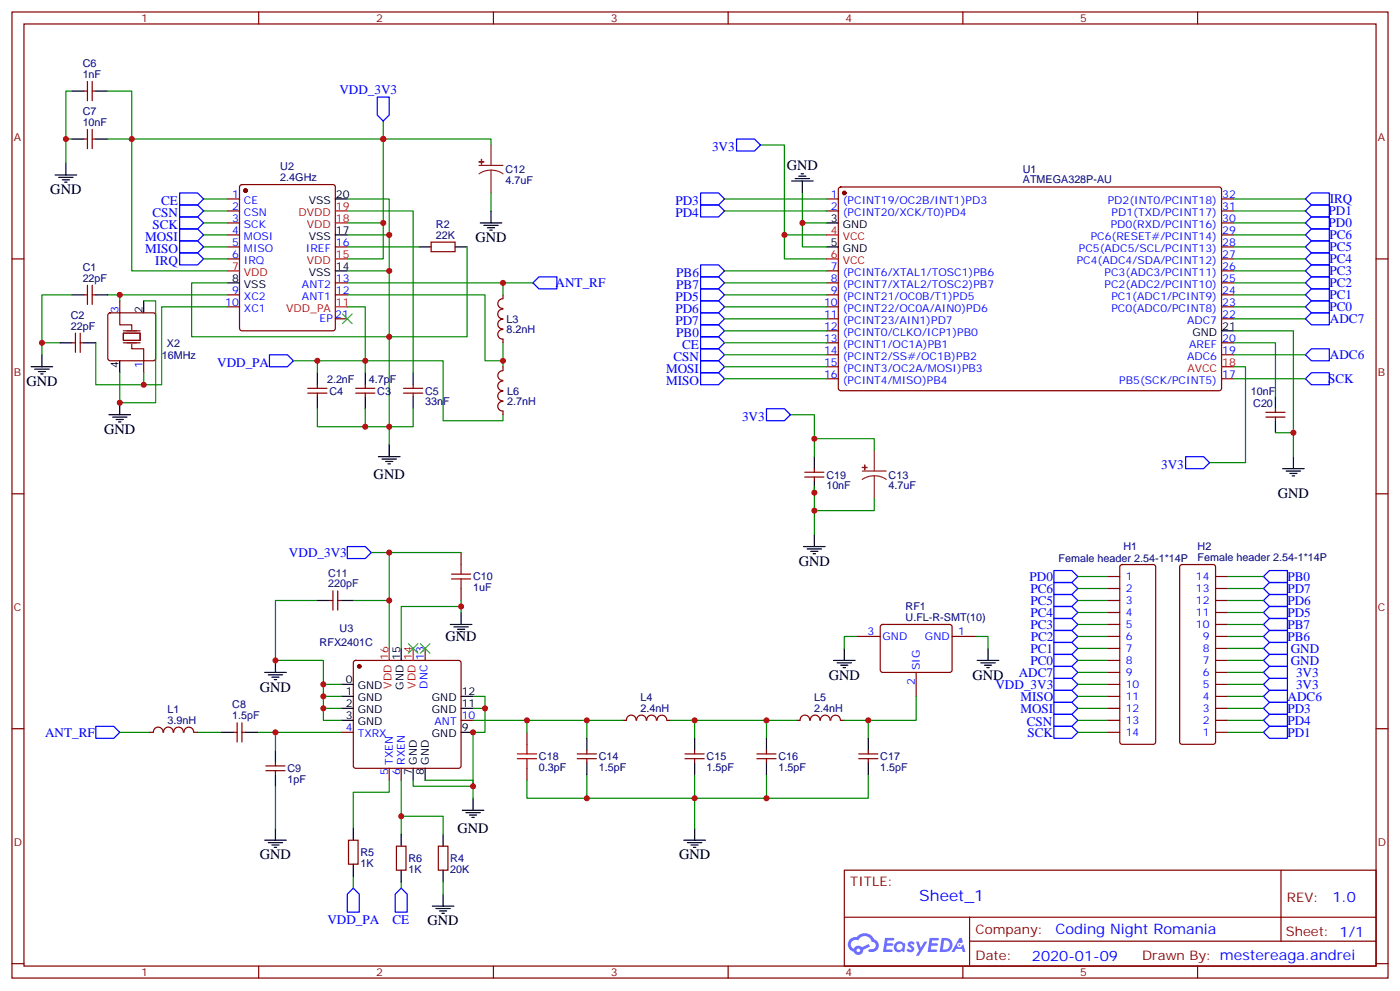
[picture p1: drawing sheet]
<svg xmlns="http://www.w3.org/2000/svg" width="412mm" height="292mm" viewBox="0 0 412 292" stroke-linecap="round" stroke-linejoin="round" font-family="sans-serif">
<g fill="none" stroke="#870000" stroke-width=".35">
<path d="M3.5 3.5h405.4v284.4h-405.4zM7.1 7.1h398.2v277.2h-398.2zM76.2 3.5v3.6M145.3 3.5v3.6M214.5 3.5v3.6M283.6 3.5v3.6M352.8 3.5v3.6M3.5 76.2h3.6M405.3 76.2h3.6M3.5 145.3h3.6M405.3 145.3h3.6M3.5 214.5h3.6"/>
<path d="M405.3 214.5h3.6M248.7 256.1h156.6v28.2h-156.6zM377.3 256.1v20.9M248.7 270h156.5M285.6 277h119.6M285.6 270v14.1M3.5 283.6h3.6M76.2 284.3v3.6M145.3 284.3v3.6M214.5 284.3v3.6M283.6 284.3v3.6M352.8 284.3v3.6"/>
<path d="M405.3 283.6h3.6"/>
</g>
<g fill="#5487ff">
<path d="M267.7 277.3a1.22 1.22 0 0 1 1.7 .3l-.4 .5a.47 .47 0 0 0-.3-.4 .47 .47 0 0 0-.5 .2l.1 .3a1.14 1.14 0 0 1 .8 1.7 1.14 1.14 0 0 1-1.9 0l-.2-.2 .5-.5 .7 .4a.29 .29 0 0 0 .3-.3 .29 .29 0 0 0-.2-.3 1.04 1.04 0 0 1-.6-1.7z"/>
<path d="M260.7 276h2.4l.3 .2-.2 .5-1.8 .1-.1 .8h1.5l.3 .4-.3 .4h-1.6l-.2 1.1h1.7l.2 .3-.2 .3-2.6 .1z"/>
<path d="M273.8 276h2.4l.3 .2-.1 .5-1.8 .1-.2 .8h1.6l.3 .4-.4 .4h-1.6l-.1 1.1h1.7l.2 .3-.2 .3-2.6 .1z"/>
<path d="M282.6 276.1h.7l.3 1.2-.6 .3a.69 .69 0 0 0-1 .3 .69 .69 0 0 0 .4 1 .69 .69 0 0 0 .9-.7l.5-.2 .6 2.2h-.8l-.2-.9h-1.8l-.5 .9h-.8z"/>
<path d="M269.8 277.1h.8l.6 1.8 1.1-1.8h.9l-2.6 4.2h-.8l.9-1.5z"/>
<path d="M277.4 276.1l-.6 4.1h1.3a2.11 2.11 0 0 0 2.5-2.1 2.11 2.11 0 0 0-2.5-2zM278.1 276.8a1.39 1.39 0 0 1 1.7 1.4 1.39 1.39 0 0 1-1.8 1.3h-.3z"/>
<path d="M263.7 277.7a1.54 1.54 0 0 0-.1 2.1 1.54 1.54 0 0 0 2.2 .2l.6 .2 .3-2.3-.2-.2-.4-.1a1.49 1.49 0 0 0-2.4 .1zM264 278.7a.94 .94 0 0 1 1.8 0 .94 .94 0 0 1-1.8 0z"/>
<path d="M250.4 276.4a2.18 2.18 0 0 0 1.1 3.7 1.44 1.44 0 0 0 1.6 1 1.44 1.44 0 0 0 1.2-1.5l2-1-.5-.8-1.9 1a1.47 1.47 0 0 0-2.4 .4 1.39 1.39 0 0 1-.7-1.9 1.39 1.39 0 0 1 2-.5 2.12 2.12 0 0 1 2.2-1.3 2.12 2.12 0 0 1 1.9 1.7 1.14 1.14 0 0 1 1.1 1.4 1.14 1.14 0 0 1-1.7 .8 .43 .43 0 0 0-.5 .3 .43 .43 0 0 0 .4 .5 1.98 1.98 0 0 0 2.5-1.2 1.98 1.98 0 0 0-1.2-2.5 3.1 3.1 0 0 0-5.3-.7l-.9 .1zM252.3 279.7a.55 .55 0 0 1 1.1 0 .55 .55 0 0 1-1.1 0z"/>
<circle cx="282.6" cy="278.1" r=".26"/>
</g>
<g fill="none" stroke="#870000" stroke-width=".35">
<path d="M24.7 26.8h1.1M25.8 24v5.6M25.8 38.1v5.6M27.2 24v5.6M27.2 38.1v5.6M27.2 26.8h1M24.7 40.9h1.1M27.2 40.9h1M67 58.6h3.6M70.8 54.5l.5-.2h26.8l.6 .5 .1 41.9-.5 .6-27 .1-.7-.5v-41.9zM243.4 58.6h3.5M247.2 55.2l.4-.2 111.8 .1 .4 .6v58.9l-.7 .4-111.7-.1-.5-.6v-58.6z"/>
<path d="M359.8 58.6h3.6M67 62.1h3.6M67 76.2h3.6M67 72.7h3.6M67 69.1h3.6M67 65.6h3.6M98.8 72.7h3.5M127 71.3h7.1v2.8h-7.1zM243.4 62.1h3.5M243.4 79.7h3.5M359.8 62.1h3.6M359.8 79.7h3.6"/>
<path d="M359.8 76.2h3.6M359.8 72.7h3.6M359.8 69.1h3.6M359.8 65.6h3.6M22.2 98.1v5.6M23.6 98.1v5.6M24.7 86.8h1.1M25.8 84v5.6M27.2 86.8h1M27.2 84v5.6M32 92.3l.5-.2h12.7l.5 .2 .2 .5v12.7l-.3 .5-.4 .2h-12.7l-.5-.2-.3-.5v-12.7zM35.3 88.5v3.6"/>
<path d="M67 86.8h3.6M67 90.3h3.6M98.8 83.3h3.5M98.8 86.8h3.5M98.8 93.8h3.5M148.1 94a1.41 1.41 0 0 0-1.5 1.4 1.41 1.41 0 0 0 1.5 1.4M148.1 91a1.41 1.41 0 0 0-1.5 1.4 1.41 1.41 0 0 0 1.5 1.4M148.1 97a1.41 1.41 0 0 0-1.5 1.4 1.41 1.41 0 0 0 1.5 1.4M148.1 88a1.41 1.41 0 0 0-1.5 1.4 1.41 1.41 0 0 0 1.5 1.4M148.2 86.8v1M148.2 99.8v1.1M243.4 83.3h3.5"/>
<path d="M243.4 86.8h3.5M243.4 90.3h3.5M243.4 93.8h3.5M243.4 97.4h3.5M359.8 83.3h3.6M359.8 86.8h3.6M359.8 90.3h3.6M359.8 93.8h3.6M21.2 100.9h1M23.6 100.9h1.1M42.3 106.2v3.5M90.7 115.7h5.6"/>
<path d="M90.7 114.3h5.6M93.5 113.2v1.1M93.5 115.7v1.1M104.8 115.7h5.6M104.8 114.3h5.6M107.6 113.2v1.1M107.6 115.7v1.1M118.9 115.7h5.6M118.9 114.3h5.6M121.7 113.2v1.1M121.7 115.7v1.1M148.1 115.2a1.41 1.41 0 0 0-1.5 1.4 1.41 1.41 0 0 0 1.5 1.4"/>
<path d="M148.1 112.2a1.41 1.41 0 0 0-1.5 1.4 1.41 1.41 0 0 0 1.5 1.4M148.1 118.2a1.41 1.41 0 0 0-1.5 1.4 1.41 1.41 0 0 0 1.5 1.4l.1 1.1M148.1 109.1a1.41 1.41 0 0 0-1.5 1.4 1.41 1.41 0 0 0 1.5 1.4M148.2 107.9v1.1M243.4 100.9h3.5M243.4 104.4h3.5M243.4 107.9h3.5M243.4 111.5h3.5M359.8 100.9h3.6M359.8 104.4h3.6M359.8 111.5h3.6M237.1 139h5.6"/>
<path d="M239.9 137.9v1.1M372.9 122.8h5.6M372.9 121.4h5.6M375.7 120.3v1.1M375.7 122.8v1M237.1 140.4h5.6M239.9 140.4v1.1M97 176.7h1.1M98.1 173.9v5.7M99.5 173.9v5.7M99.5 176.7h1M135.8 162.6v3.6"/>
<path d="M135.8 173.2v3.5M326.3 176.7h3.5M326.3 169.7h3.5M326.3 173.2h3.5M330.1 166.4l.5-.2h9.1l.5 .2 .2 .5v51.5l-.2 .5-.5 .2h-9.1l-.5-.3-.3-.4v-51.5zM347.7 166.4l.5-.2h9.2l.5 .2 .2 .5v51.5l-.3 .5-.4 .2h-9.2l-.5-.3-.2-.4v-51.5zM358.1 176.7h3.5M358.1 169.7h3.5M358.1 173.2h3.5M104.3 194.6l.5-.2h30.3l.5 .2 .2 .5v30.3l-.2 .5-.5 .2h-30.3l-.5-.2-.2-.5v-30.3zM125.2 190.9v3.5M252.2 187.3h7.1"/>
<path d="M259.5 184l.5-.2 20 .1 .5 .6-.1 13-.6 .4-20.1-.1-.4-.6v-12.7zM269.9 197.9v7.1M280.5 187.3h7M326.3 187.3h3.5M326.3 180.3h3.5M326.3 183.8h3.5M326.3 190.9h3.5M326.3 194.4h3.5M326.3 197.9h3.5M358.1 187.3h3.5M358.1 180.3h3.5M358.1 183.8h3.5"/>
<path d="M358.1 190.9h3.5M358.1 194.4h3.5M358.1 197.9h3.5M44.1 215.5h1.1M45.2 215.5a1.41 1.41 0 0 1 1.4-1.5 1.41 1.41 0 0 1 1.4 1.5M48.2 215.5a1.41 1.41 0 0 1 1.4-1.5 1.41 1.41 0 0 1 1.4 1.5M51.2 215.5a1.41 1.41 0 0 1 1.4-1.5 1.41 1.41 0 0 1 1.4 1.5M54.2 215.5a1.41 1.41 0 0 1 1.4-1.5 1.41 1.41 0 0 1 1.4 1.5M57.1 215.5h1.1M68.8 215.5h1M69.8 212.7v5.7M71.3 215.5h1"/>
<path d="M71.3 212.7v5.7M100.5 215.5h3.6M135.8 212h3.5M155.2 215.5v3.6M183.4 212h1.1M184.5 212a1.41 1.41 0 0 1 1.5-1.5 1.41 1.41 0 0 1 1.4 1.5M187.5 212a1.41 1.41 0 0 1 1.4-1.5 1.41 1.41 0 0 1 1.4 1.5M190.5 212a1.41 1.41 0 0 1 1.4-1.5 1.41 1.41 0 0 1 1.4 1.5M193.6 212a1.41 1.41 0 0 1 1.4-1.5 1.41 1.41 0 0 1 1.4 1.5M196.5 212h1.1M234.6 212h1.1M235.7 212a1.41 1.41 0 0 1 1.4-1.5 1.41 1.41 0 0 1 1.4 1.5"/>
<path d="M238.7 212a1.41 1.41 0 0 1 1.4-1.5 1.41 1.41 0 0 1 1.4 1.5M241.7 212a1.41 1.41 0 0 1 1.4-1.5 1.41 1.41 0 0 1 1.4 1.5M244.7 212a1.41 1.41 0 0 1 1.4-1.5 1.41 1.41 0 0 1 1.4 1.5M247.6 212h1.1M326.3 215.5h3.5M326.3 212h3.5M326.3 201.4h3.5M326.3 205h3.5M326.3 208.5h3.5M358.1 215.5h3.5M358.1 212h3.5M358.1 201.4h3.5"/>
<path d="M358.1 205h3.5M358.1 208.5h3.5M78.3 226.8h5.7M78.3 225.4h5.7M81.1 224.4v1M81.1 226.8v1.1M114.7 226.1v3.6M118.2 226.1v3.6M155.2 226.1v3.6M170 223.3h5.7M170 221.9h5.7M172.9 220.8v1.1"/>
<path d="M172.9 223.3v1.1M201.8 223.3h5.6M201.8 221.9h5.6M204.6 220.8v1.1M204.6 223.3v1.1M223 223.3h5.6M223 221.9h5.6M225.8 220.8v1.1M225.8 223.3v1.1M252.9 223.3h5.7M252.9 221.9h5.7M255.8 220.8v1.1"/>
<path d="M255.8 223.3v1.1M102.7 247.3h2.8v7.1h-2.8zM116.8 249.1h2.8v7h-2.8zM129.1 249.1h2.8v7h-2.8z"/>
</g>
<g fill="#870000" stroke="#870000" stroke-width=".35">
<circle cx="248.7" cy="56.8" r=".53"/>
<circle cx="72.3" cy="56.1" r=".53"/>
<circle cx="105.8" cy="196.1" r=".53"/>
</g>
<g fill="none" stroke="#000" stroke-width=".35">
<path d="M21.2 26.8h3.5M28.2 26.8h3.5M16.2 51.5h6.4M17.3 52.2h4.2M18.3 52.9h2.2M19 53.6h.8M19.4 48v3.5M21.2 40.9h3.5M28.2 40.9h3.5M98.8 58.6h3.5M233.2 53.3h6.3M234.2 52.6h4.3"/>
<path d="M235.3 51.9h2.1M236 51.2h.7M236.4 53.3v3.5M98.8 79.7h3.5M98.8 69.1h3.5M123.5 72.7h3.5M134.1 72.7h3.5M141.5 65.6h6.3M142.5 66.3h4.3M143.6 67h2.1M144.3 67.7h.7M144.6 62.1v3.5"/>
<path d="M243.4 65.6h3.5M243.4 72.7h3.5M21.2 86.8h3.5M28.2 86.8h3.5M42.3 88.5v3.6M67 83.3h3.6M359.8 97.4h3.6M9.2 107.9h6.3M10.2 108.7h4.3M11.3 109.4h2.1M12 110.1h.7M12.3 104.4v3.5"/>
<path d="M17.6 100.9h3.6M24.7 100.9h3.5M35.3 106.2v3.5M35.3 118.5v3.6M93.5 109.7v3.5M93.5 116.8v3.5M107.6 109.7v3.5M107.6 116.8v3.5M121.7 109.7v3.5M121.7 116.8v3.5M375.7 116.8v3.5M32.1 122.1h6.4"/>
<path d="M33.2 122.8h4.2M34.2 123.5h2.1M34.9 124.2h.7M111.5 134.4h6.3M112.5 135.1h4.3M113.6 135.8h2.1M114.3 136.5h.7M114.7 130.9v3.5M239.9 134.4v3.5M375.7 123.8v3.6M377.8 137.9h6.4M378.9 138.6h4.2"/>
<path d="M379.9 139.3h2.2M381 134.4v3.5M239.9 141.5v3.5M239.9 157.3v3.6M380.6 140.1h.8M93.5 176.7h3.5M100.5 176.7h3.6M236.7 160.9h6.4M237.8 161.6h4.2M238.8 162.3h2.1M239.5 163h.7M78 197.9h6.3"/>
<path d="M79 198.6h4.3M80.1 199.3h2.1M81.1 194.4v3.5M118.2 190.9v3.5M132.6 183.8h6.4M133.7 184.5h4.2M134.8 185.2h2.1M135.5 185.9h.7M135.8 180.3v3.5M245.5 194.4h6.4M246.6 195.1h4.2M247.6 195.8h2.2"/>
<path d="M248.4 196.5h.7M248.7 190.9v3.5M287.9 194.4h6.3M288.9 195.1h4.3M290 195.8h2.1M290.7 196.5h.7M291 190.9v3.5M65.3 215.5h3.5M72.3 215.5h3.5M80.8 200h.7M100.5 205h3.6M100.5 208.5h3.6"/>
<path d="M100.5 212h3.6M100.5 201.4h3.6M135.8 205h3.5M135.8 208.5h3.5M135.8 215.5h3.5M172.9 217.3v3.5M204.6 217.3v3.5M225.8 217.3v3.5M255.8 217.3v3.5M81.1 220.8v3.6M81.1 227.9v3.5M121.7 226.1v3.6"/>
<path d="M125.2 226.1v3.6M136.2 238.5h6.3M137.2 239.2h4.3M138.3 239.9h2.1M139.3 234.9v3.6M172.9 224.4v3.5M204.6 224.4v3.5M225.8 224.4v3.5M255.8 224.4v3.5M78 247.3h6.3M79 248h4.3M80.1 248.7h2.1"/>
<path d="M80.8 249.4h.7M81.1 243.8v3.5M104.1 243.8v3.5M104.1 254.4v3.5M118.2 245.5v3.6M118.2 256.1v3.5M130.5 245.5v3.6M130.5 256.1v3.5M139 240.6h.7M201.4 247.3h6.4M202.5 248h4.2M203.6 248.7h2.1"/>
<path d="M204.3 249.4h.7M204.6 243.8v3.5M127.4 266.7h6.3M128.4 267.4h4.2M129.5 268.1h2.1M130.2 268.8h.7M130.5 263.2v3.5"/>
</g>
<path d="M67 79.7h3.6M98.8 76.2h3.5M98.8 65.6h3.5M98.8 62.1h3.5M243.4 69.1h3.5M243.4 76.2h3.5M98.8 90.3h3.5M359.8 107.9h3.6M114.7 190.9v3.5M121.7 190.9v3.5" fill="none" stroke="#f00" stroke-width=".35"/>
<g fill="none" stroke="#008700" stroke-width=".35">
<path d="M21.2 26.8h-1.8v14.1h1.8M31.7 26.8h7.1v14.1h-7.1M112.9 35.6v30h-10.6M19.4 40.9v7.1M60 58.6h7M102.3 58.6h12.4v10.5M144.6 42.7v-1.8h-105.8v38.8h28.2M144.6 56.8v5.3M213.4 58.6h30M224 42.7h7.1v26.4h12.3M236.4 56.8v8.8M363.4 58.6h21.1"/>
<path d="M60 72.7h7M60 62.1h7M60 65.6h7M60 69.1h7M60 76.2h7M102.3 69.1h12.4v61.8M102.3 62.1h19.4v47.6M102.3 72.7h21.2M102.3 79.7h12.4M112.9 65.6v10.6h-10.6M137.6 72.7v26.4h-81.2v-15.8h10.6M213.4 79.7h30"/>
<path d="M213.4 62.1h30M231.1 69.1v7.1h12.3M243.4 65.6h-7v7.1h7M363.4 72.7h21.1M363.4 79.7h21.1M363.4 62.1h21.1M363.4 65.6h21.1M363.4 69.1h21.1M363.4 76.2h21.1M21.2 86.8h-8.9v17.6M31.7 86.8h35.3M35.3 86.8v1.7"/>
<path d="M42.3 88.5h3.6v30h-10.6v-8.8M67 90.3h-19.4v22.9h-19.4v-12.3M102.3 90.3h5.3v15.9h-21.2M102.3 83.3h45.9v3.5M102.3 86.8h40.6v19.4h5.3v-5.3M148.2 83.3h8.8M213.4 83.3h30M213.4 86.8h30M213.4 90.3h30M213.4 93.8h30M213.4 97.4h30M363.4 97.4h17.6v37"/>
<path d="M363.4 83.3h21.1M363.4 86.8h21.1M363.4 90.3h21.1M363.4 93.8h21.1M12.3 100.9h5.3M42.3 109.7v3.5M93.5 106.2v3.5M107.6 109.7v-3.5h22.9v17.6h17.7v-1.7M148.2 106.2v1.7M213.4 100.9h30M213.4 104.4h30M213.4 107.9h30"/>
<path d="M213.4 111.5h30M363.4 100.9h12.3v15.9M363.4 107.9h3.5v28.3h-10.6M363.4 104.4h21.1M363.4 111.5h21.1M93.5 120.3v5.3h28.2v-5.3M107.6 120.3v5.3M232.8 122.1h7.1v12.3M239.9 129.1h17.6v3.5M375.7 127.4h5.3M239.9 143.2v7.1h17.6v-3.5M239.9 150.3v7"/>
<path d="M93.5 176.7h-12.4v17.7h14.1v7M104.1 176.7h10.6M109.4 162.6h5.3v28.3M114.7 162.6h21.1M135.8 176.7v1.8M317.5 176.7h8.8M317.5 173.2h8.8M317.5 169.7h8.8M361.6 176.7h10.6M361.6 173.2h10.6M361.6 169.7h10.6M135.8 180.3v-1.8h-17.6v12.4"/>
<path d="M252.2 187.3h-3.5v3.6M287.5 187.3h3.5v3.6M317.5 197.9h8.8M317.5 194.4h8.8M317.5 190.9h8.8M317.5 187.3h8.8M317.5 183.8h8.8M317.5 180.3h8.8M361.6 197.9h10.6M361.6 194.4h10.6M361.6 190.9h10.6M361.6 187.3h10.6"/>
<path d="M361.6 183.8h10.6M361.6 180.3h10.6M35.3 215.5h8.8M58.2 215.5h7.1M75.8 215.5h5.3M100.5 215.5h-19.4v5.3M100.5 208.5h-5.3v3.5h5.3M100.5 205h-5.3v3.5M100.5 201.4h-5.3v3.6M139.3 205h3.6v3.5h-3.6M139.3 212h15.9v3.5M142.9 208.5v7h-3.6v19.4"/>
<path d="M155.2 212h17.7v5.3M172.9 212h10.5M197.6 212h7v5.3M204.6 212h30M225.8 212v5.3M248.7 212h7.1v5.3M269.9 205v7h-14.1M317.5 215.5h8.8M317.5 212h8.8M317.5 208.5h8.8M317.5 205h8.8M317.5 201.4h8.8"/>
<path d="M361.6 215.5h10.6M361.6 212h10.6M361.6 208.5h10.6M361.6 205h10.6M361.6 201.4h10.6M81.1 231.4v12.4M114.7 229.7v3.5h-10.6v10.6M118.2 229.7v15.8M121.7 229.7v1.7h17.6v-1.7h-14.1M172.9 227.9v7h-17.7v-5.2M204.6 227.9v7h-31.7M225.8 227.9v7h-21.2v8.9"/>
<path d="M255.8 227.9v7h-30M104.1 257.9v3.5M118.2 240.2h12.3v5.3M118.2 259.6v1.8M130.5 259.6v3.6"/>
</g>
<g fill="none" stroke="#00f" stroke-width=".35">
<path d="M111.1 28.6h3.6v5.3l-1.8 1.7-1.8-1.7zM52.9 56.8h5.3l1.8 1.8-1.8 1.7h-5.3zM206.4 56.8h5.3l1.7 1.8-1.7 1.7h-5.3zM217 40.9h5.2l1.8 1.8-1.8 1.7h-5.2zM384.5 58.6l1.8-1.8h5.3v3.5h-5.3zM52.9 60.3h5.3l1.8 1.8-1.8 1.8h-5.3zM52.9 63.9h5.3l1.8 1.7-1.8 1.8h-5.3zM52.9 67.4h5.3l1.8 1.7-1.8 1.8h-5.3zM52.9 70.9h5.3l1.8 1.8-1.8 1.7h-5.3zM52.9 74.4h5.3l1.8 1.8-1.8 1.8h-5.3zM206.4 78h5.3l1.7 1.7-1.7 1.8h-5.3zM206.4 60.3h5.3l1.7 1.8-1.7 1.8h-5.3z"/>
<path d="M384.5 79.7l1.8-1.7h5.3v3.5h-5.3zM384.5 76.2l1.8-1.8h5.3v3.6h-5.3zM384.5 72.7l1.8-1.8h5.3v3.5h-5.3zM384.5 69.1l1.8-1.7h5.3v3.5h-5.3zM384.5 65.6l1.8-1.7h5.3v3.5h-5.3zM384.5 62.1l1.8-1.8h5.3v3.6h-5.3zM157 83.3l1.7-1.8h5.3v3.5h-5.3zM206.4 81.5h5.3l1.7 1.8-1.7 1.7h-5.3zM206.4 85h5.3l1.7 1.8-1.7 1.7h-5.3zM206.4 88.5h5.3l1.7 1.8-1.7 1.8h-5.3zM206.4 92.1h5.3l1.7 1.7-1.7 1.8h-5.3zM206.4 95.6h5.3l1.7 1.8-1.7 1.7h-5.3z"/>
<path d="M206.4 99.1h5.3l1.7 1.8-1.7 1.8h-5.3zM384.5 86.8l1.8-1.8h5.3v3.5h-5.3zM384.5 83.3l1.8-1.8h5.3v3.5h-5.3zM384.5 90.3l1.8-1.8h5.3v3.6h-5.3zM384.5 93.8l1.8-1.7h5.3v3.5h-5.3zM79.4 104.4h5.3l1.7 1.8-1.7 1.7h-5.3zM206.4 102.7h5.3l1.7 1.7-1.7 1.8h-5.3zM206.4 106.2h5.3l1.7 1.7-1.7 1.8h-5.3zM206.4 109.7h5.3l1.7 1.8-1.7 1.7h-5.3zM384.5 104.4l1.8-1.7h5.3v3.5h-5.3zM384.5 111.5l1.8-1.8h5.3v3.5h-5.3zM225.8 120.3h5.3l1.7 1.8-1.7 1.7h-5.3z"/>
<path d="M349.2 134.4h5.3l1.8 1.8-1.8 1.7h-5.3zM102.3 160.9h5.3l1.8 1.7-1.8 1.8h-5.3zM310.4 178.5h5.3l1.8 1.8-1.8 1.7h-5.3zM310.4 175h5.3l1.8 1.7-1.8 1.8h-5.3zM310.4 171.4h5.3l1.8 1.8-1.8 1.8h-5.3zM310.4 167.9h5.3l1.8 1.8-1.8 1.7h-5.3zM372.2 169.7l1.7-1.8h5.3v3.5h-5.3zM372.2 173.2l1.7-1.8h5.3v3.6h-5.3zM373.9 175h5.3v3.5h-5.3l-1.7-1.8zM310.4 196.1h5.3l1.8 1.8-1.8 1.8h-5.3zM310.4 192.6h5.3l1.8 1.8-1.8 1.7h-5.3zM310.4 189.1h5.3l1.8 1.8-1.8 1.7h-5.3z"/>
<path d="M310.4 182h5.3l1.8 1.8-1.8 1.8h-5.3zM310.4 185.6h5.3l1.8 1.7-1.8 1.8h-5.3zM310.4 199.7h5.3l1.8 1.7-1.8 1.8h-5.3zM372.2 180.3l1.7-1.8h5.3v3.5h-5.3zM372.2 183.8l1.7-1.8h5.3v3.6h-5.3zM372.2 187.3l1.7-1.7h5.3v3.5h-5.3zM372.2 190.9l1.7-1.8h5.3v3.5h-5.3zM373.9 196.1h5.3v3.6h-5.3l-1.7-1.8zM373.9 192.6h5.3v3.5h-5.3l-1.7-1.7zM28.2 213.8h5.3l1.8 1.7-1.8 1.8h-5.3zM310.4 213.8h5.3l1.8 1.7-1.8 1.8h-5.3zM310.4 206.7h5.3l1.8 1.8-1.8 1.8h-5.3z"/>
<path d="M310.4 203.2h5.3l1.8 1.8-1.8 1.7h-5.3zM310.4 210.3h5.3l1.8 1.7-1.8 1.8h-5.3zM372.2 205l1.7-1.8h5.3v3.5h-5.3zM372.2 208.5l1.7-1.8h5.3v3.6h-5.3zM372.2 212l1.7-1.7h5.3v3.5h-5.3zM372.2 201.4l1.7-1.7h5.3v3.5h-5.3zM373.9 213.8h5.3v3.5h-5.3l-1.7-1.8zM104.1 261.4l1.7 1.8v5.3h-3.5v-5.3zM118.2 261.4l1.7 1.8v5.3h-3.5v-5.3z"/>
</g>
<path d="M100.9 92.4l2.8 2.8M103.7 92.4l-2.8 2.8M120.3 189.4l2.8 2.9M123.1 189.4l-2.8 2.9M123.8 189.4l2.8 2.9M126.6 189.4l-2.8 2.9" fill="none" stroke="#3c3" stroke-width=".35"/>
<path d="M133 170.4h5.6M133 169h5.6M135.8 166.2v2.8M135.8 170.4v2.8M155.2 219.1v2.8M152.4 221.9h5.6M152.4 223.3h5.6M155.2 223.3v2.8" fill="none" stroke="#a10000" stroke-width=".35"/>
<path d="M141.1 48.7h7.1M144.6 50.1l1.9 .2 1.7 .9M144.6 50.1l-1.8 .2-1.7 .9M144.6 42.7v6M144.6 50.1v6.7M254 138.6h7.1M257.5 132.6v6M257.5 140.1l1.9 .2 1.7 .8M257.5 140.1l-1.8 .2-1.7 .8M257.5 140.1v6.7" fill="none" stroke="#8c2424" stroke-width=".35"/>
<g fill="#8c2424" stroke="#8c2424" stroke-width=".35">
<path d="M141.1 47.6l1.4 .1z"/>
<path d="M141.8 46.9l.1 1.4z"/>
<path d="M254 137.6h1.4z"/>
<path d="M254.7 136.9v1.4z"/>
</g>
<path d="M35.3 92.1v3.5h3.5v1.4M36.3 98.1h5v2.1h-5zM36.3 97.4h5M36.3 100.9h5M38.8 101.2v1.5h3.5v3.5" fill="none" stroke="#870012" stroke-width=".35"/>
<g fill="#c00">
<circle cx="81.1" cy="215.5" r=".88"/>
<circle cx="35.3" cy="118.5" r=".88"/>
<circle cx="35.3" cy="86.8" r=".88"/>
<circle cx="255.8" cy="212" r=".88"/>
<circle cx="239.9" cy="129.1" r=".88"/>
<circle cx="231.1" cy="69.1" r=".88"/>
<circle cx="112.9" cy="40.9" r=".88"/>
<circle cx="225.8" cy="234.9" r=".88"/>
<circle cx="172.9" cy="234.9" r=".88"/>
<circle cx="204.6" cy="212" r=".88"/>
<circle cx="172.9" cy="212" r=".88"/>
<circle cx="155.2" cy="212" r=".88"/>
<circle cx="139.3" cy="215.5" r=".88"/>
<circle cx="142.9" cy="208.5" r=".88"/>
<circle cx="139.3" cy="231.4" r=".88"/>
<circle cx="81.1" cy="194.4" r=".88"/>
<circle cx="114.7" cy="162.6" r=".88"/>
<circle cx="135.8" cy="178.5" r=".88"/>
<circle cx="95.3" cy="208.5" r=".88"/>
<circle cx="148.2" cy="83.3" r=".88"/>
<circle cx="19.4" cy="40.9" r=".88"/>
<circle cx="38.8" cy="40.9" r=".88"/>
<circle cx="93.5" cy="106.2" r=".88"/>
<circle cx="12.3" cy="100.9" r=".88"/>
<circle cx="112.9" cy="65.6" r=".88"/>
<circle cx="114.7" cy="69.1" r=".88"/>
<circle cx="114.7" cy="79.7" r=".88"/>
<circle cx="114.7" cy="99.1" r=".88"/>
<circle cx="107.6" cy="106.2" r=".88"/>
<circle cx="148.2" cy="106.2" r=".88"/>
<circle cx="114.7" cy="125.6" r=".88"/>
<circle cx="107.6" cy="125.6" r=".88"/>
<circle cx="95.3" cy="205" r=".88"/>
<circle cx="95.3" cy="201.4" r=".88"/>
<circle cx="114.7" cy="176.7" r=".88"/>
<circle cx="225.8" cy="212" r=".88"/>
<circle cx="204.6" cy="234.9" r=".88"/>
<circle cx="236.4" cy="65.6" r=".88"/>
<circle cx="239.9" cy="145" r=".88"/>
<circle cx="239.9" cy="150.3" r=".88"/>
<circle cx="381" cy="127.4" r=".88"/>
<circle cx="118.2" cy="240.2" r=".88"/>
<circle cx="42.3" cy="113.2" r=".88"/>
</g>
<text font-size="4.6" fill="#00f" x="270.8" y="265.1">Sheet_1</text>
<g font-size="4.2">
<text x="231.8" y="50.1">GND</text>
<text x="14.8" y="57.1">GND</text>
<text x="140.1" y="71.3">GND</text>
<text x="7.8" y="113.6">GND</text>
<text x="30.7" y="127.7">GND</text>
<text x="110.1" y="141.1">GND</text>
<text x="376.4" y="146.5">GND</text>
<text x="235.3" y="166.5">GND</text>
<text x="131.2" y="188.7">GND</text>
<text x="76.6" y="203.6">GND</text>
<text x="244.1" y="200">GND</text>
<text x="286.5" y="200">GND</text>
<text x="134.8" y="245.2">GND</text>
<text x="76.6" y="252.9">GND</text>
<text x="200" y="252.9">GND</text>
<text x="125.9" y="272.3">GND</text>
</g>
<g font-size="4.2" fill="#00f">
<text x="392.5" y="265.4">1.0</text>
<text x="310.9" y="274.9">Coding Night Romania</text>
<text x="304" y="282.7">2020-01-09</text>
</g>
<g font-size="3.9" fill="#00f">
<text x="100" y="27.6">VDD_3V3</text>
<text x="209.8" y="44.4">3V3</text>
<text x="391.7" y="59.8">IRQ</text>
<text x="44.9" y="63.9">CSN</text>
<text x="47.5" y="60.3">CE</text>
<text x="199" y="60.3">PD3</text>
<text x="199" y="63.9">PD4</text>
<text x="391.4" y="63.4">PD1</text>
<text x="42.7" y="70.9">MOSI</text>
<text x="44.9" y="67.4">SCK</text>
<text x="391.4" y="66.9">PD0</text>
<text x="391.6" y="70.4">PC6</text>
<text x="42.7" y="74.4">MISO</text>
<text x="45.8" y="78">IRQ</text>
<text x="391.6" y="77.5">PC4</text>
<text x="391.6" y="73.9">PC5</text>
<text x="199.2" y="81.5">PB6</text>
<text x="391.6" y="81">PC3</text>
<text x="163.7" y="84.5">ANT_RF</text>
<text x="199" y="88.5">PD5</text>
<text x="199.2" y="85">PB7</text>
<text x="391.6" y="88.1">PC1</text>
<text x="391.6" y="84.5">PC2</text>
<text x="199" y="92.1">PD6</text>
<text x="199" y="95.6">PD7</text>
<text x="391.6" y="91.6">PC0</text>
<text x="391.8" y="95.1">ADC7</text>
<text x="199.2" y="99.1">PB0</text>
<text x="64" y="107.9">VDD_PA</text>
<text x="198.4" y="106.2">CSN</text>
<text x="200.9" y="102.7">CE</text>
<text x="391.8" y="105.7">ADC6</text>
<text x="196.2" y="109.7">MOSI</text>
<text x="196.2" y="113.2">MISO</text>
<text x="391.2" y="112.7">SCK</text>
<text x="218.6" y="123.8">3V3</text>
<text x="342" y="137.9">3V3</text>
<text x="85.1" y="163.9">VDD_3V3</text>
<text x="303.3" y="171">PD0</text>
<text x="379.3" y="171">PB0</text>
<text x="303.5" y="178">PC5</text>
<text x="303.5" y="174.5">PC6</text>
<text x="379.2" y="174.5">PD7</text>
<text x="379.2" y="178">PD6</text>
<text x="303.5" y="185.1">PC3</text>
<text x="303.5" y="181.5">PC4</text>
<text x="379.2" y="181.5">PD5</text>
<text x="379.3" y="185.1">PB7</text>
<text x="303.6" y="188.6">PC2</text>
<text x="379.3" y="188.6">PB6</text>
<text x="303.5" y="195.6">PC0</text>
<text x="303.5" y="192.1">PC1</text>
<text x="380.2" y="192.1">GND</text>
<text x="380.2" y="195.6">GND</text>
<text x="293.2" y="202.7">VDD_3V3</text>
<text x="300.1" y="199.2">ADC7</text>
<text x="381.8" y="199.2">3V3</text>
<text x="381.8" y="202.7">3V3</text>
<text x="300.6" y="209.8">MOSI</text>
<text x="300.6" y="206.2">MISO</text>
<text x="379.2" y="209.8">PD3</text>
<text x="379.3" y="206.2">ADC6</text>
<text x="302.4" y="213.8">CSN</text>
<text x="379.2" y="213.3">PD4</text>
<text x="13.3" y="216.8">ANT_RF</text>
<text x="302.7" y="216.8">SCK</text>
<text x="379.2" y="216.8">PD1</text>
<text x="96.5" y="272">VDD_PA</text>
<text x="115.6" y="272">CE</text>
</g>
<g font-size="3.9" fill="#800">
<text x="250.5" y="260.7">TITLE:</text>
<text x="379.1" y="265.4">REV:</text>
<text x="287.4" y="274.9">Company:</text>
<text x="378.7" y="275.5">Sheet: 1/1</text>
<text x="287.4" y="282.6">Date:</text>
<text x="336.4" y="282.7">Draw</text>
<text x="346.6" y="282.7">n By: mestereaga.andrei</text>
</g>
<g font-size="3.2" fill="#800">
<text x="41.6" y="6.5">1</text>
<text x="110.8" y="6.5">2</text>
<text x="179.9" y="6.5">3</text>
<text x="249.1" y="6.5">4</text>
<text x="318.2" y="6.5">5</text>
<text x="4.1" y="41.6">A</text>
<text x="405.9" y="41.6">A</text>
<text x="4.1" y="110.8">B</text>
<text x="405.9" y="110.8">B</text>
<text x="4.1" y="179.9">C</text>
<text x="405.9" y="179.9">C</text>
<text x="4.1" y="249.1">D</text>
<text x="405.9" y="249.1">D</text>
<text x="41.6" y="287.3">1</text>
<text x="110.8" y="287.3">2</text>
<text x="179.9" y="287.3">3</text>
<text x="249.1" y="287.3">4</text>
<text x="318.2" y="287.3">5</text>
</g>
<g font-size="3.2" fill="#000080">
<text x="24.4" y="22.9">1nF</text>
<text x="24.4" y="19.9">C6</text>
<text x="24.4" y="33.9">C7</text>
<text x="24.4" y="37">10nF</text>
<text x="82.6" y="53.3">2.4GHz</text>
<text x="82.6" y="50.1">U2</text>
<text x="148.9" y="51">C12</text>
<text x="301.3" y="54">ATMEGA328P-AU</text>
<text x="301.3" y="50.8">U1</text>
<text x="148.9" y="54">4.7uF</text>
<text x="128.4" y="70.2">22K</text>
<text x="128.4" y="67">R2</text>
<text x="24.4" y="82.9">22pF</text>
<text x="24.4" y="79.7">C1</text>
<text x="20.8" y="93.8">C2</text>
<text x="149.2" y="95">L3</text>
<text x="20.8" y="97">22pF</text>
<text x="149.2" y="98.1">8.2nH</text>
<text x="47.7" y="105.6">16MHz</text>
<text x="49.2" y="102">X2</text>
<text x="96.3" y="112.6">2.2nF</text>
<text x="108.7" y="112.6">4.7pF</text>
<text x="97" y="116.2">C4</text>
<text x="111.1" y="116.2">C3</text>
<text x="125.2" y="119.3">33nF</text>
<text x="125.2" y="116.2">C5</text>
<text x="149.4" y="119.3">2.7nH</text>
<text x="149.4" y="116.1">L6</text>
<text x="368.4" y="116.1">10nF</text>
<text x="369.2" y="119.7">C20</text>
<text x="243.4" y="144">10nF</text>
<text x="243.4" y="140.9">C19</text>
<text x="261.8" y="141">C13</text>
<text x="261.8" y="144">4.7uF</text>
<text x="330.9" y="161.9">H1</text>
<text x="352.8" y="161.9">H2</text>
<text x="311.8" y="165.5">Female header 2.54-1*14P</text>
<text x="352.8" y="165.1">Female header 2.54-1*14P</text>
<text x="96.7" y="172.9">220pF</text>
<text x="96.7" y="169.7">C11</text>
<text x="139.3" y="170.8">C10</text>
<text x="139.3" y="174">1uF</text>
<text x="266.8" y="179.5">RF1</text>
<text x="266.8" y="182.7">U.FL-R-SMT(10)</text>
<text x="94.2" y="190.2">RFX2401C</text>
<text x="100" y="186.1">U3</text>
<text x="49.3" y="209.8">L1</text>
<text x="68.4" y="208.5">C8</text>
<text x="188.7" y="209.4">2.4nH</text>
<text x="188.7" y="206.2">L4</text>
<text x="239.8" y="209.4">2.4nH</text>
<text x="239.8" y="206.2">L5</text>
<text x="49.3" y="213">3.9nH</text>
<text x="68.4" y="211.7">1.5pF</text>
<text x="84.7" y="227.3">C9</text>
<text x="158.7" y="226.9">0.3pF</text>
<text x="158.7" y="223.7">C18</text>
<text x="176.4" y="226.9">1.5pF</text>
<text x="176.4" y="223.7">C14</text>
<text x="208.1" y="226.9">1.5pF</text>
<text x="208.1" y="223.8">C15</text>
<text x="229.3" y="226.9">1.5pF</text>
<text x="229.3" y="223.8">C16</text>
<text x="259.3" y="226.9">1.5pF</text>
<text x="259.3" y="223.8">C17</text>
<text x="84.7" y="230.4">1pF</text>
<text x="106.2" y="252">R5</text>
<text x="106.2" y="255.1">1K</text>
<text x="120.3" y="256.9">1K</text>
<text x="120.3" y="253.7">R6</text>
<text x="132.6" y="256.9">20K</text>
<text x="132.6" y="253.7">R4</text>
</g>
<g font-size="3.2" fill="#00f">
<text x="68.4" y="58.2">1</text>
<text x="71.9" y="60">CE</text>
<text x="244.8" y="58.2">1</text>
<text x="248.2" y="60">(PCINT19/OC2B/INT1)PD3</text>
<text x="326.3" y="60">PD2(INT0/PCINT18)</text>
<text x="360" y="58.2">32</text>
<text x="68.4" y="61.7">2</text>
<text x="68.4" y="65.3">3</text>
<text x="71.9" y="63.5">CSN</text>
<text x="244.8" y="61.7">2</text>
<text x="248.2" y="63.5">(PCINT20/XCK/T0)PD4</text>
<text x="327.4" y="63.5">PD1(TXD/PCINT17)</text>
<text x="360" y="65.3">30</text>
<text x="360" y="61.7">31</text>
<text x="68.4" y="68.8">4</text>
<text x="71.9" y="67">SCK</text>
<text x="71.9" y="70.6">MOSI</text>
<text x="321.3" y="70.6">PC6(RESET#/PCINT14)</text>
<text x="327.2" y="67">PD0(RXD/PCINT16)</text>
<text x="360" y="68.8">29</text>
<text x="68.4" y="72.3">5</text>
<text x="68.4" y="75.8">6</text>
<text x="71.9" y="74.1">MISO</text>
<text x="71.9" y="77.6">IRQ</text>
<text x="90.1" y="74.1">IREF</text>
<text x="99" y="72.3">16</text>
<text x="317.2" y="77.6">PC4(ADC4/SDA/PCINT12)</text>
<text x="317.8" y="74.1">PC5(ADC5/SCL/PCINT13)</text>
<text x="360" y="75.8">27</text>
<text x="360" y="72.3">28</text>
<text x="99" y="82.9">13</text>
<text x="244.8" y="79.4">7</text>
<text x="244.8" y="82.9">8</text>
<text x="248.2" y="81.1">(PCINT6/XTAL1/TOSC1)PB6</text>
<text x="325.4" y="81.1">PC3(ADC3/PCINT11)</text>
<text x="360" y="82.9">25</text>
<text x="360" y="79.4">26</text>
<text x="66.3" y="90">10</text>
<text x="68.4" y="86.4">9</text>
<text x="71.9" y="88.2">XC2</text>
<text x="89" y="88.2">ANT1</text>
<text x="89" y="84.7">ANT2</text>
<text x="99" y="86.4">12</text>
<text x="242.7" y="90">10</text>
<text x="244.8" y="86.4">9</text>
<text x="248.2" y="84.7">(PCINT7/XTAL2/TOSC2)PB7</text>
<text x="248.2" y="88.2">(PCINT21/OC0B/T1)PD5</text>
<text x="325.4" y="84.7">PC2(ADC2/PCINT10)</text>
<text x="327.4" y="88.2">PC1(ADC1/PCINT9)</text>
<text x="360" y="90">23</text>
<text x="360" y="86.4">24</text>
<text x="34.9" y="92.1" transform="rotate(-90 34.9 92.1)">3</text>
<text x="71.9" y="91.7">XC1</text>
<text x="94.1" y="94.9">EP</text>
<text x="98.8" y="93.5">21</text>
<text x="242.7" y="93.5">11</text>
<text x="248.2" y="91.7">(PCINT22/OC0A/AIN0)PD6</text>
<text x="248.2" y="95.2">(PCINT23/AIN1)PD7</text>
<text x="327.4" y="91.7">PC0(ADC0/PCINT8)</text>
<text x="349.7" y="95.2">ADC7</text>
<text x="360" y="93.5">22</text>
<text x="242.7" y="97">12</text>
<text x="242.7" y="100.5">13</text>
<text x="248.2" y="98.8">(PCINT0/CLKO/ICP1)PB0</text>
<text x="360" y="100.5">20</text>
<text x="242.7" y="104.1">14</text>
<text x="242.7" y="107.6">15</text>
<text x="248.2" y="102.3">(PCINT1/OC1A)PB1</text>
<text x="248.2" y="105.8">(PCINT2/SS#/OC1B)PB2</text>
<text x="349.7" y="105.8">ADC6</text>
<text x="350.3" y="102.3">AREF</text>
<text x="360" y="104.1">19</text>
<text x="42" y="108.2" transform="rotate(-90 42 108.2)">1</text>
<text x="242.7" y="111.1">16</text>
<text x="248.2" y="109.4">(PCINT3/OC2A/MOSI)PB3</text>
<text x="248.2" y="112.9">(PCINT4/MISO)PB4</text>
<text x="329.7" y="112.9">PB5(SCK/PCINT5)</text>
<text x="360" y="111.1">17</text>
<text x="331.6" y="170.7">1</text>
<text x="352.3" y="170.7">14</text>
<text x="331.6" y="174.3">2</text>
<text x="331.6" y="177.8">3</text>
<text x="352.3" y="177.8">12</text>
<text x="352.3" y="174.3">13</text>
<text x="331.6" y="181.3">4</text>
<text x="331.6" y="184.9">5</text>
<text x="352.3" y="184.9">10</text>
<text x="352.3" y="181.3">11</text>
<text x="255.5" y="187">3</text>
<text x="260" y="188.4">GND</text>
<text x="272.5" y="188.4">GND</text>
<text x="282.2" y="187">1</text>
<text x="331.6" y="188.4">6</text>
<text x="331.6" y="191.9">7</text>
<text x="354.3" y="191.9">8</text>
<text x="354.3" y="188.4">9</text>
<text x="124.9" y="194.2" transform="rotate(-90 124.9 194.2)">13</text>
<text x="270.9" y="197.2" transform="rotate(-90 270.9 197.2)">SIG</text>
<text x="331.6" y="195.4">8</text>
<text x="354.3" y="195.4">7</text>
<text x="125.9" y="202.7" transform="rotate(-90 125.9 202.7)">DNC</text>
<text x="269.5" y="201.7" transform="rotate(-90 269.5 201.7)">2</text>
<text x="331.6" y="199">9</text>
<text x="331.6" y="202.5">10</text>
<text x="354.3" y="202.5">5</text>
<text x="354.3" y="199">6</text>
<text x="331.6" y="206">11</text>
<text x="331.6" y="209.5">12</text>
<text x="354.3" y="209.5">3</text>
<text x="354.3" y="206">4</text>
<text x="101.9" y="215.2">4</text>
<text x="128" y="213.4">ANT</text>
<text x="136" y="211.7">10</text>
<text x="331.6" y="213.1">13</text>
<text x="354.3" y="213.1">2</text>
<text x="105.4" y="217">TXRX</text>
<text x="331.6" y="216.6">14</text>
<text x="354.3" y="216.6">1</text>
<text x="114.3" y="228" transform="rotate(-90 114.3 228)">5</text>
<text x="115.7" y="225.1" transform="rotate(-90 115.7 225.1)">TXEN</text>
<text x="117.8" y="228" transform="rotate(-90 117.8 228)">6</text>
<text x="119.2" y="225.1" transform="rotate(-90 119.2 225.1)">RXEN</text>
</g>
<g font-size="3.2">
<text x="91" y="60">VSS</text>
<text x="99" y="58.2">20</text>
<text x="244.8" y="65.3">3</text>
<text x="91" y="70.6">VSS</text>
<text x="99" y="68.8">17</text>
<text x="248.2" y="67">GND</text>
<text x="244.8" y="72.3">5</text>
<text x="248.2" y="74.1">GND</text>
<text x="68.4" y="82.9">8</text>
<text x="91" y="81.1">VSS</text>
<text x="99" y="79.4">14</text>
<text x="71.9" y="84.7">VSS</text>
<text x="42" y="92.1" transform="rotate(-90 42 92.1)">2</text>
<text x="351.2" y="98.8">GND</text>
<text x="360" y="97">21</text>
<text x="34.9" y="108.2" transform="rotate(-90 34.9 108.2)">4</text>
<text x="117.8" y="194.2" transform="rotate(-90 117.8 194.2)">15</text>
<text x="101.9" y="201.1">0</text>
<text x="105.4" y="202.8">GND</text>
<text x="118.9" y="203" transform="rotate(-90 118.9 203)">GND</text>
<text x="101.9" y="204.6">1</text>
<text x="101.9" y="208.1">2</text>
<text x="105.4" y="206.4">GND</text>
<text x="105.4" y="209.9">GND</text>
<text x="127.2" y="209.9">GND</text>
<text x="127.2" y="206.4">GND</text>
<text x="136" y="208.1">11</text>
<text x="136" y="204.6">12</text>
<text x="101.9" y="211.7">3</text>
<text x="105.4" y="213.4">GND</text>
<text x="136" y="215.2">9</text>
<text x="127.2" y="217">GND</text>
<text x="121.4" y="228" transform="rotate(-90 121.4 228)">7</text>
<text x="122.8" y="225.1" transform="rotate(-90 122.8 225.1)">GND</text>
<text x="124.9" y="228" transform="rotate(-90 124.9 228)">8</text>
<text x="126.3" y="225.1" transform="rotate(-90 126.3 225.1)">GND</text>
</g>
<g font-size="3.2" fill="#f00">
<text x="88" y="63.5">DVDD</text>
<text x="99" y="65.3">18</text>
<text x="99" y="61.7">19</text>
<text x="90.4" y="67">VDD</text>
<text x="244.8" y="68.8">4</text>
<text x="248.2" y="70.6">VCC</text>
<text x="90.4" y="77.6">VDD</text>
<text x="99" y="75.8">15</text>
<text x="244.8" y="75.8">6</text>
<text x="248.2" y="77.6">VCC</text>
<text x="68.4" y="79.4">7</text>
<text x="71.9" y="81.1">VDD</text>
<text x="99" y="90">11</text>
<text x="84.3" y="91.7">VDD_PA</text>
<text x="360" y="107.6">18</text>
<text x="349.8" y="109.4">AVCC</text>
<text x="114.3" y="194.2" transform="rotate(-90 114.3 194.2)">16</text>
<text x="121.4" y="194.2" transform="rotate(-90 121.4 194.2)">14</text>
<text x="115.4" y="202.7" transform="rotate(-90 115.4 202.7)">VDD</text>
<text x="122.4" y="202.7" transform="rotate(-90 122.4 202.7)">VDD</text>
</g>
</svg>
